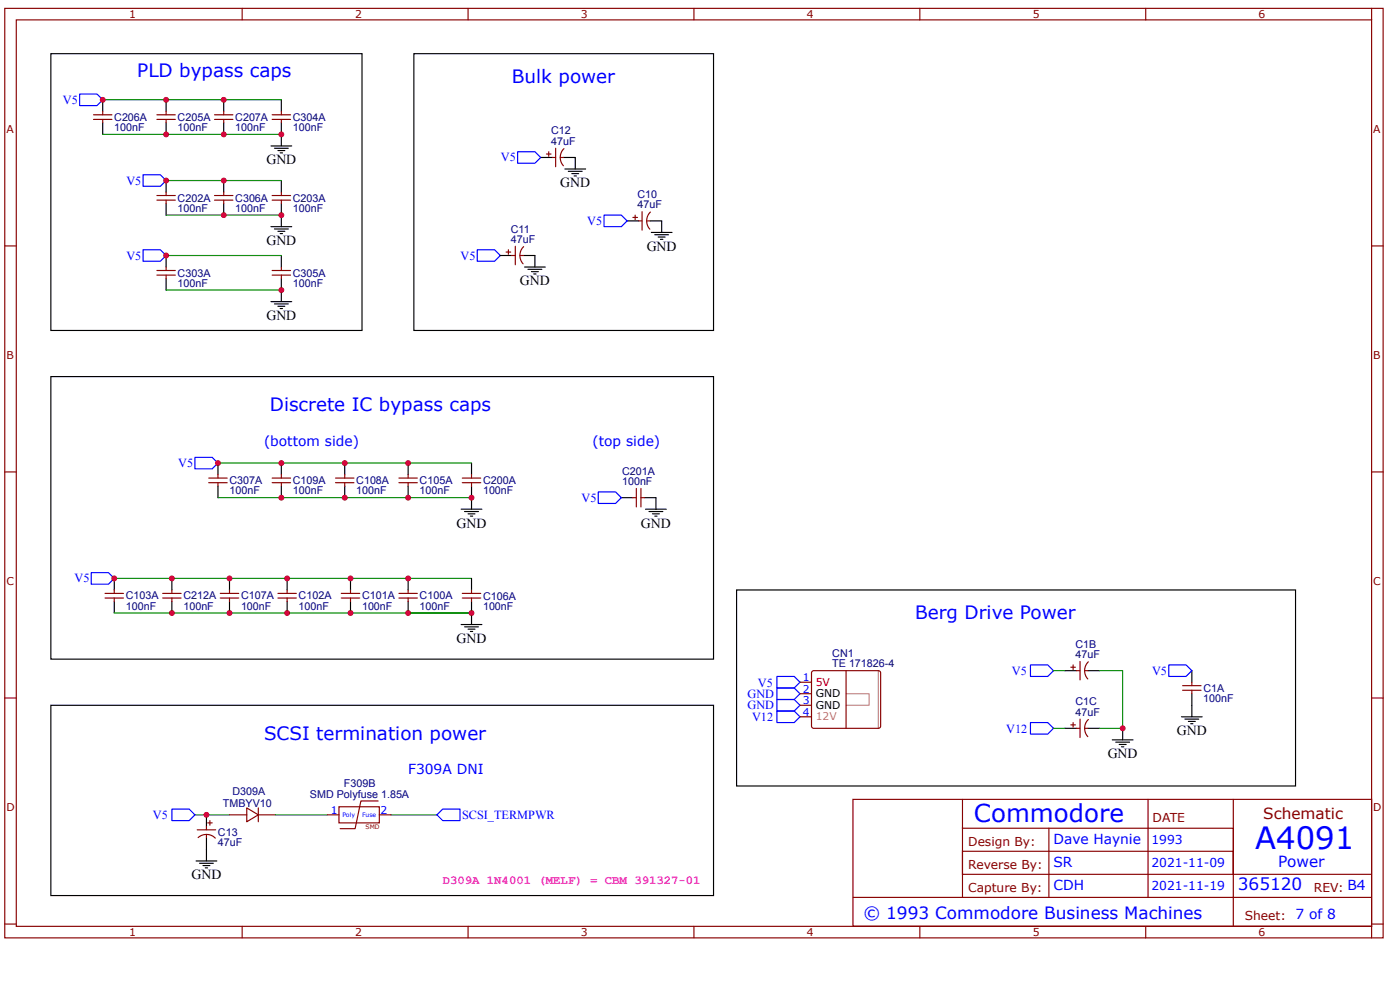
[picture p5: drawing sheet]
<svg xmlns="http://www.w3.org/2000/svg" width="297mm" height="210mm" viewBox="0 0 297 210" stroke-linecap="round" stroke-linejoin="round" font-family="sans-serif">
<g fill="none" stroke="#800" stroke-width=".24">
<path d="M1 1.8h292.4v197h-292.4zM3.5 4.2h287.5v192.2h-287.5zM51.4 1.8v2.4M99.3 1.8v2.4M147.2 1.8v2.4M195.1 1.8v2.4M243.1 1.8v2.4M291 1.8v2.4M19.8 25.3h3.9M19.8 24.3h3.9M21.8 23.6v.7M21.8 25.3v.8"/>
<path d="M33.3 25.3h3.9M33.3 24.3h3.9M35.2 23.6v.7M35.2 25.3v.8M45.5 25.3h3.9M45.5 24.3h3.9M47.5 23.6v.7M47.5 25.3v.8M57.7 25.3h3.9M57.7 24.3h3.9M59.7 23.6v.7M59.7 25.3v.8"/>
<path d="M115.9 32.7h1M116.4 32.2v.9M117.1 33.4h.8M117.9 31.4v3.9M118.9 33.4h.7M119.6 31.5a2.63 2.63 0 0 0-.1 3.6M1 52.1h2.5M33.3 41.5h3.9M33.3 42.4h3.9M33.3 58.3h3.9M33.3 57.3h3.9M35.2 40.7v.8"/>
<path d="M35.2 42.4v.8M35.2 56.6v.7M35.2 58.3v.8M45.5 41.5h3.9M45.5 42.4h3.9M47.5 40.7v.8M47.5 42.4v.8M57.7 41.5h3.9M57.7 42.4h3.9M57.7 58.3h3.9M57.7 57.3h3.9M59.7 40.7v.8"/>
<path d="M59.7 42.4v.8M59.7 56.6v.7M59.7 58.3v.8M107.4 53.4h.9M107.9 52.9v1M108.6 54.2h.7M109.3 52.2v3.9M110.3 54.2h.7M111.1 52.3a2.63 2.63 0 0 0-.1 3.6M134.3 46.1h.9M134.8 45.6v1M135.5 46.8h.7"/>
<path d="M136.2 44.9v3.9M137.2 46.8h.7M138 45a2.63 2.63 0 0 0-.1 3.6M291 52.1h2.4M1 100.1h2.5M44.3 102.3h3.9M44.3 101.4h3.9M46.2 100.6v.8M46.2 102.3v.8M57.7 102.3h3.9M57.7 101.4h3.9M59.7 100.6v.8"/>
<path d="M59.7 102.3v.8M71.2 102.3h3.9M71.2 101.4h3.9M73.1 100.6v.8M73.1 102.3v.8M84.6 102.3h3.9M84.6 101.4h3.9M86.6 100.6v.8M86.6 102.3v.8M98.1 102.3h3.9M98.1 101.4h3.9M100 100.6v.8"/>
<path d="M100 102.3v.8M134.3 105.5h.7M135 103.6v3.9M136 103.6v3.9M136 105.5h.7M291 100.1h2.4M22.3 125.8h3.9M22.3 126.8h3.9M24.2 125.1v.7M24.2 126.8v.7M34.5 125.8h3.9M34.5 126.8h3.9"/>
<path d="M36.5 125.1v.7M36.5 126.8v.7M46.7 125.8h3.9M46.7 126.8h3.9M48.7 125.1v.7M48.7 126.8v.7M59 125.8h3.9M59 126.8h3.9M60.9 125.1v.7M60.9 126.8v.7M72.4 125.8h3.9M72.4 126.8h3.9"/>
<path d="M74.4 125.1v.7M74.4 126.8v.7M84.6 125.8h3.9M84.6 126.8h3.9M86.6 125.1v.7M86.6 126.8v.7M98.1 125.8h3.9M98.1 126.8h3.9M100 125.1v.7M100 126.8v.7M1 148h2.5M169.7 144.6h2.5"/>
<path d="M169.7 147.1h2.5M169.7 149.5h2.5M169.7 152h2.5M172.3 142.3l.3-.1h13.7l.4 .1 .1 .4v11.2l-.1 .4-.4 .1h-13.7l-.3-.1-.1-.4v-11.2zM179.5 142.2v12.2M227.2 153.7h.9M227.2 141.5h.9M227.7 141v.9M227.7 153.2v1M228.4 154.4h.7M228.4 142.2h.7M229.1 140.2v3.9"/>
<path d="M229.1 152.5v3.9M230.1 154.4h.7M230.1 142.2h.7M230.9 152.5a2.63 2.63 0 0 0-.1 3.7M230.9 140.3a2.63 2.63 0 0 0-.1 3.6M250.9 146.3h3.9M250.9 145.4h3.9M252.8 144.6v.8M252.8 146.3v.8M291 148h2.4M41.8 175.9h4M42 177.6a2.63 2.63 0 0 1 3.7 .1"/>
<path d="M43.8 175.2v.7M43.8 176.9v.7M44 174.5h1M44.5 174v1M48.7 172.8h3.7M52.4 171.3l2.4 1.5-2.4 1.4zM54.8 172.8h3.7M54.8 171.3v2.9M69.5 172.8h2.4M71.9 171h8.6v3.5h-8.6zM80.2 169.8h-3.6l-1.3 5.9h-3.1M80.5 172.8h2.4"/>
<path d="M181 169.5h110v26.9h-110zM204.2 175.6h57.4v14.7h-57.4zM204.2 169.5v6.1M222.5 175.6v14.7M243.6 169.5v20.8M261.6 169.5v15.9h29.4M1 195.9h2.5M51.4 196.4v2.4M99.3 196.4v2.4M147.2 196.4v2.4M181 190.3h23.2M195.1 196.4v2.4"/>
<path d="M204.2 180.5h57.4v4.9h-57.4zM243.1 196.4v2.4M291 196.4v2.4M291 195.9h2.4M291 190.3h-29.4v6.1"/>
</g>
<g fill="none" stroke="#000" stroke-width=".24">
<path d="M10.8 11.4h66v58.7h-66zM87.8 11.4h63.6v58.7h-63.6zM21.8 21.2v2.4M21.8 26.1v2.4M35.2 21.2v2.4M35.2 26.1v2.4M35.2 38.3v2.4M47.5 21.2v2.4M47.5 26.1v2.4M47.5 38.3v2.4M57.5 30.9h4.4M58.2 31.4h3"/>
<path d="M59 31.9h1.4M59.4 32.4h.5M59.7 21.2v2.4M59.7 26.1v4.8M59.7 38.3v2.4M114.7 33.4h2.4M119.6 33.4h2.4v2.4M119.8 35.8h4.4M120.6 36.3h2.9M121.3 36.8h1.5M121.8 37.3h.5M35.2 43.2v2.4"/>
<path d="M35.2 54.2v2.4M35.2 59.1v2.4M47.5 43.2v2.4M57.5 48.1h4.4M58.2 48.5h3M59 49h1.4M59.4 49.5h.5M59.7 43.2v4.9M59.7 54.2v2.4M59.7 59.1v4.8M106.1 54.2h2.5M111 54.2h2.5v2.4"/>
<path d="M111.3 56.6h4.4M112 57.1h2.9M112.7 57.6h1.5M113.2 58.1h.5M133 46.8h2.5M137.9 46.8h2.5v2.5M138.2 49.3h4.4M138.9 49.8h2.9M139.6 50.3h1.5M140.1 50.7h.5M10.8 79.8h140.6v59.9h-140.6zM57.5 63.9h4.4"/>
<path d="M58.2 64.4h3M59 64.9h1.4M59.4 65.4h.5M46.2 98.2v2.4M59.7 98.2v2.4M73.1 98.2v2.4M86.6 98.2v2.4M100 98.2v2.4M46.2 103.1v2.4M59.7 103.1v2.4M73.1 103.1v2.4M86.6 103.1v2.4"/>
<path d="M97.8 108h4.4M98.6 108.4h2.9M99.3 108.9h1.5M99.8 109.4h.5M100 103.1v4.9M131.8 105.5h2.5M136.7 105.5h2.5v2.5M137 108h4.4M137.7 108.4h2.9M138.4 108.9h1.5M138.9 109.4h.5M24.2 122.6v2.5"/>
<path d="M24.2 127.5v2.5M36.5 122.6v2.5M36.5 127.5v2.5M48.7 122.6v2.5M48.7 127.5v2.5M60.9 122.6v2.5M60.9 127.5v2.5M74.4 122.6v2.5M74.4 127.5v2.5M86.6 122.6v2.5M86.6 127.5v2.5M97.8 132.4h4.4"/>
<path d="M98.6 132.9h2.9M99.3 133.4h1.5M99.8 133.9h.5M100 122.6v2.5M100 127.5v4.9M156.3 125.1h118.5v41.5h-118.5zM10.8 149.5h140.6v40.4h-140.6zM225.9 154.4h2.5M225.9 142.2h2.5M230.8 154.4h2.5M230.8 142.2h2.5M236 156.9h4.4"/>
<path d="M236.7 157.3h2.9M237.4 157.8h1.5M237.9 158.3h.5M238.2 154.4v2.5M250.6 152h4.4M251.4 152.5h2.9M252.1 152.9h1.5M252.6 153.4h.5M252.8 142.2v2.4M252.8 147.1v4.9M43.8 172.8v2.4M43.8 177.6v4.9"/>
<path d="M41.6 182.5h4.4M42.3 183h3M43.1 183.5h1.4M43.6 184h.4"/>
</g>
<g fill="none" stroke="#080" stroke-width=".24">
<path d="M21.8 28.5h37.9M21.8 21.2h37.9M35.2 38.3h24.5M35.2 45.6h24.5M35.2 54.2h24.5M35.2 61.5h24.5M46.2 98.2h53.8M46.2 105.5h53.8M24.2 130h75.8M24.2 122.6h75.8M223.5 142.2h2.4M223.5 154.4h2.4"/>
<path d="M233.3 142.2h4.9v12.2h-4.9M41.4 172.8h7.3M58.5 172.8h11M82.9 172.8h9.8"/>
</g>
<g fill="none" stroke="#00f" stroke-width=".24">
<path d="M16.9 19.9h3.7l1.2 1.3-1.2 1.2h-3.7zM30.3 37.1h3.7l1.2 1.2-1.2 1.2h-3.7zM109.8 32.2h3.7l1.2 1.2-1.2 1.2h-3.7zM30.3 52.9h3.7l1.2 1.3-1.2 1.2h-3.7zM101.3 52.9h3.6l1.2 1.3-1.2 1.2h-3.6zM128.1 45.6h3.7l1.2 1.2-1.2 1.3h-3.7zM41.4 97h3.6l1.2 1.2-1.2 1.2h-3.6zM126.9 104.3h3.7l1.2 1.2-1.2 1.2h-3.7zM19.3 121.4h3.7l1.2 1.2-1.2 1.3h-3.7zM164.8 143.4h3.7l1.2 1.2-1.2 1.3h-3.7zM164.8 150.7h3.7l1.2 1.3-1.2 1.2h-3.7zM164.8 148.3h3.7l1.2 1.2-1.2 1.2h-3.7z"/>
<path d="M164.8 145.9h3.7l1.2 1.2-1.2 1.2h-3.7zM218.6 141h3.7l1.2 1.2-1.2 1.2h-3.7zM218.6 153.2h3.7l1.2 1.2-1.2 1.2h-3.7zM248 141h3.6l1.2 1.2-1.2 1.2h-3.6zM36.5 171.5h3.6l1.3 1.3-1.3 1.2h-3.6zM92.7 172.8l1.2-1.3h3.7v2.5h-3.7z"/>
</g>
<path d="M179.5 147.1h4.9v2.4h-4.9M186.3 142.2v12.2" fill="none" stroke="#b88" stroke-width=".24"/>
<g fill="#c00">
<circle cx="86.6" cy="130" r=".61"/>
<circle cx="35.2" cy="54.2" r=".61"/>
<circle cx="21.8" cy="21.2" r=".61"/>
<circle cx="46.2" cy="98.2" r=".61"/>
<circle cx="100" cy="130" r=".61"/>
<circle cx="35.2" cy="21.2" r=".61"/>
<circle cx="35.2" cy="28.5" r=".61"/>
<circle cx="47.5" cy="21.2" r=".61"/>
<circle cx="47.5" cy="28.5" r=".61"/>
<circle cx="59.7" cy="28.5" r=".61"/>
<circle cx="59.7" cy="45.6" r=".61"/>
<circle cx="47.5" cy="38.3" r=".61"/>
<circle cx="47.5" cy="45.6" r=".61"/>
<circle cx="35.2" cy="38.3" r=".61"/>
<circle cx="59.7" cy="61.5" r=".61"/>
<circle cx="59.7" cy="98.2" r=".61"/>
<circle cx="59.7" cy="105.5" r=".61"/>
<circle cx="73.1" cy="98.2" r=".61"/>
<circle cx="73.1" cy="105.5" r=".61"/>
<circle cx="86.6" cy="98.2" r=".61"/>
<circle cx="86.6" cy="105.5" r=".61"/>
<circle cx="100" cy="105.5" r=".61"/>
<circle cx="86.6" cy="122.6" r=".61"/>
<circle cx="74.4" cy="122.6" r=".61"/>
<circle cx="74.4" cy="130" r=".61"/>
<circle cx="60.9" cy="122.6" r=".61"/>
<circle cx="60.9" cy="130" r=".61"/>
<circle cx="48.7" cy="122.6" r=".61"/>
<circle cx="48.7" cy="130" r=".61"/>
<circle cx="36.5" cy="122.6" r=".61"/>
<circle cx="36.5" cy="130" r=".61"/>
<circle cx="24.2" cy="122.6" r=".61"/>
<circle cx="238.2" cy="154.4" r=".61"/>
<circle cx="43.8" cy="172.8" r=".61"/>
</g>
<text font-size="6.5" fill="#00f" x="266.3" y="180.1">A4091</text>
<text font-size="5.2" fill="#00f" x="206.6" y="174.4">Commodore</text>
<g font-size="3.9" fill="#00f">
<text x="29.1" y="16.3">PLD bypass caps</text>
<text x="108.6" y="17.5">Bulk power</text>
<text x="57.2" y="87.2">Discrete IC bypass caps</text>
<text x="194.2" y="131.2">Berg Drive Power</text>
<text x="56" y="156.9">SCSI termination power</text>
</g>
<g font-size="3.6" fill="#00f">
<text x="262.6" y="188.6">365120</text>
<text x="183.2" y="194.8">© 1993 Commodore Business Machines</text>
</g>
<text font-size="3.3" fill="#800" x="268" y="173.6">Schematic</text>
<text font-size="3.3" fill="#00f" x="271.2" y="183.8">Power</text>
<g font-size="2.9">
<text x="56.5" y="34.9">GND</text>
<text x="118.9" y="39.7">GND</text>
<text x="56.5" y="52">GND</text>
<text x="137.2" y="53.2">GND</text>
<text x="110.3" y="60.5">GND</text>
<text x="56.5" y="67.9">GND</text>
<text x="96.9" y="111.9">GND</text>
<text x="136" y="111.9">GND</text>
<text x="96.9" y="136.3">GND</text>
<text x="249.7" y="155.9">GND</text>
<text x="235" y="160.8">GND</text>
<text x="40.6" y="186.4">GND</text>
</g>
<g font-size="2.9" fill="#00f">
<text x="56" y="94.5">(bottom side)</text>
<text x="125.7" y="94.5">(top side)</text>
<text x="86.6" y="164.2">F309A DNI</text>
<text x="223.5" y="178.9">Dave Haynie</text>
<text x="223.5" y="183.8">SR</text>
<text x="223.5" y="188.6">CDH</text>
</g>
<g font-size="2.6" fill="#00f">
<text x="13.4" y="22">V5</text>
<text x="106.3" y="34.2">V5</text>
<text x="26.8" y="39.1">V5</text>
<text x="124.6" y="47.7">V5</text>
<text x="26.8" y="55">V5</text>
<text x="97.7" y="55">V5</text>
<text x="37.8" y="99">V5</text>
<text x="123.4" y="106.4">V5</text>
<text x="15.8" y="123.5">V5</text>
<text x="214.7" y="143.2">V5</text>
<text x="244.4" y="143">V5</text>
<text x="158.6" y="148">GND</text>
<text x="160.8" y="145.6">V5</text>
<text x="158.6" y="150.4">GND</text>
<text x="159.6" y="152.9">V12</text>
<text x="213.5" y="155.4">V12</text>
<text x="32.4" y="173.6">V5</text>
<text x="98" y="173.6">SCSI_TERMPWR</text>
<text x="244.3" y="178.9">1993</text>
<text x="244.3" y="183.8">2021-11-09</text>
<text x="244.3" y="188.6">2021-11-19</text>
</g>
<g font-size="2.6" fill="#800">
<text x="205.4" y="179.3">Design By:</text>
<text x="244.5" y="174.4">DATE</text>
<text x="205.4" y="184.1">Reverse By:</text>
<text x="205.4" y="189">Capture By:</text>
<text x="278.8" y="189">REV: B4</text>
<text x="264.1" y="195.1">Sheet: 7 of 8</text>
</g>
<text font-size="2.6" fill="#f0f" x="93.9" y="187.4">D309A 1N4001 (MELF) = CBM 391327-01</text>
<g font-size="2.3" fill="#800">
<text x="27.4" y="3.9">1</text>
<text x="75.3" y="3.9">2</text>
<text x="123.3" y="3.9">3</text>
<text x="171.2" y="3.9">4</text>
<text x="219.1" y="3.9">5</text>
<text x="267" y="3.9">6</text>
<text x="1.4" y="28.2">A</text>
<text x="291.3" y="28.2">A</text>
<text x="1.4" y="76.1">B</text>
<text x="291.3" y="76.1">B</text>
<text x="1.4" y="124">C</text>
<text x="291.3" y="124">C</text>
<text x="1.4" y="171.9">D</text>
<text x="291.3" y="171.9">D</text>
<text x="27.4" y="198.5">1</text>
<text x="75.3" y="198.5">2</text>
<text x="123.3" y="198.5">3</text>
<text x="171.2" y="198.5">4</text>
<text x="219.1" y="198.5">5</text>
<text x="267" y="198.5">6</text>
</g>
<g font-size="2.3" fill="#000080">
<text x="24.2" y="27.8">100nF</text>
<text x="24.2" y="25.7">C206A</text>
<text x="37.7" y="27.8">100nF</text>
<text x="37.7" y="25.6">C205A</text>
<text x="49.9" y="27.8">100nF</text>
<text x="49.9" y="25.6">C207A</text>
<text x="62.1" y="27.8">100nF</text>
<text x="62.1" y="25.6">C304A</text>
<text x="116.9" y="28.5">C12</text>
<text x="116.9" y="30.7">47uF</text>
<text x="135.2" y="42">C10</text>
<text x="37.7" y="44.9">100nF</text>
<text x="37.7" y="42.7">C202A</text>
<text x="49.9" y="44.9">100nF</text>
<text x="49.9" y="42.7">C306A</text>
<text x="62.1" y="44.9">100nF</text>
<text x="62.1" y="42.7">C203A</text>
<text x="135.2" y="44.1">47uF</text>
<text x="108.4" y="51.5">47uF</text>
<text x="108.4" y="49.3">C11</text>
<text x="37.7" y="58.7">C303A</text>
<text x="62.1" y="58.6">C305A</text>
<text x="37.7" y="60.8">100nF</text>
<text x="62.1" y="60.8">100nF</text>
<text x="132" y="100.6">C201A</text>
<text x="48.7" y="104.8">100nF</text>
<text x="48.7" y="102.7">C307A</text>
<text x="62.1" y="104.8">100nF</text>
<text x="62.1" y="102.6">C109A</text>
<text x="75.6" y="104.8">100nF</text>
<text x="75.6" y="102.6">C108A</text>
<text x="89" y="104.8">100nF</text>
<text x="89" y="102.6">C105A</text>
<text x="102.5" y="104.8">100nF</text>
<text x="102.5" y="102.7">C200A</text>
<text x="132" y="102.8">100nF</text>
<text x="26.7" y="129.3">100nF</text>
<text x="26.7" y="127.1">C103A</text>
<text x="38.9" y="129.3">100nF</text>
<text x="38.9" y="127.1">C212A</text>
<text x="51.1" y="129.3">100nF</text>
<text x="51.1" y="127.1">C107A</text>
<text x="63.4" y="129.3">100nF</text>
<text x="63.4" y="127.1">C102A</text>
<text x="76.8" y="129.3">100nF</text>
<text x="76.8" y="127.1">C101A</text>
<text x="89" y="129.3">100nF</text>
<text x="89" y="127.1">C100A</text>
<text x="102.5" y="129.3">100nF</text>
<text x="102.5" y="127.1">C106A</text>
<text x="228.2" y="137.3">C1B</text>
<text x="176.6" y="141.5">TE 171826-4</text>
<text x="176.6" y="139.3">CN1</text>
<text x="228.2" y="139.5">47uF</text>
<text x="228.2" y="149.5">C1C</text>
<text x="255.3" y="148.8">100nF</text>
<text x="255.3" y="146.7">C1A</text>
<text x="228.2" y="151.7">47uF</text>
<text x="73" y="166.9">F309B</text>
<text x="47.3" y="171.1">TMBYV10</text>
<text x="49.3" y="168.6">D309A</text>
<text x="65.8" y="169.1">SMD Polyfuse 1.85A</text>
<text x="46.2" y="179.4">47uF</text>
<text x="46.2" y="177.2">C13</text>
</g>
<g font-size="2.3" fill="#00f">
<text x="170.3" y="144.4">1</text>
<text x="170.3" y="146.8">2</text>
<text x="170.3" y="149.3">3</text>
<text x="170.3" y="151.7">4</text>
<text x="70.2" y="172.5">1</text>
<text x="80.7" y="172.5">2</text>
</g>
<text font-size="2.3" fill="#f00" x="173.1" y="145.4">5V</text>
<g font-size="2.3">
<text x="173.1" y="147.8">GND</text>
<text x="173.1" y="150.3">GND</text>
</g>
<text font-size="2.3" fill="#fc0" x="173.1" y="152.7">12V</text>
<g font-size="1.3" fill="#00f">
<text x="72.6" y="173.2">Poly</text>
<text x="76.8" y="173.2">Fuse</text>
</g>
<text font-size="1.3" fill="#800" x="77.5" y="175.7">SMD</text>
</svg>
